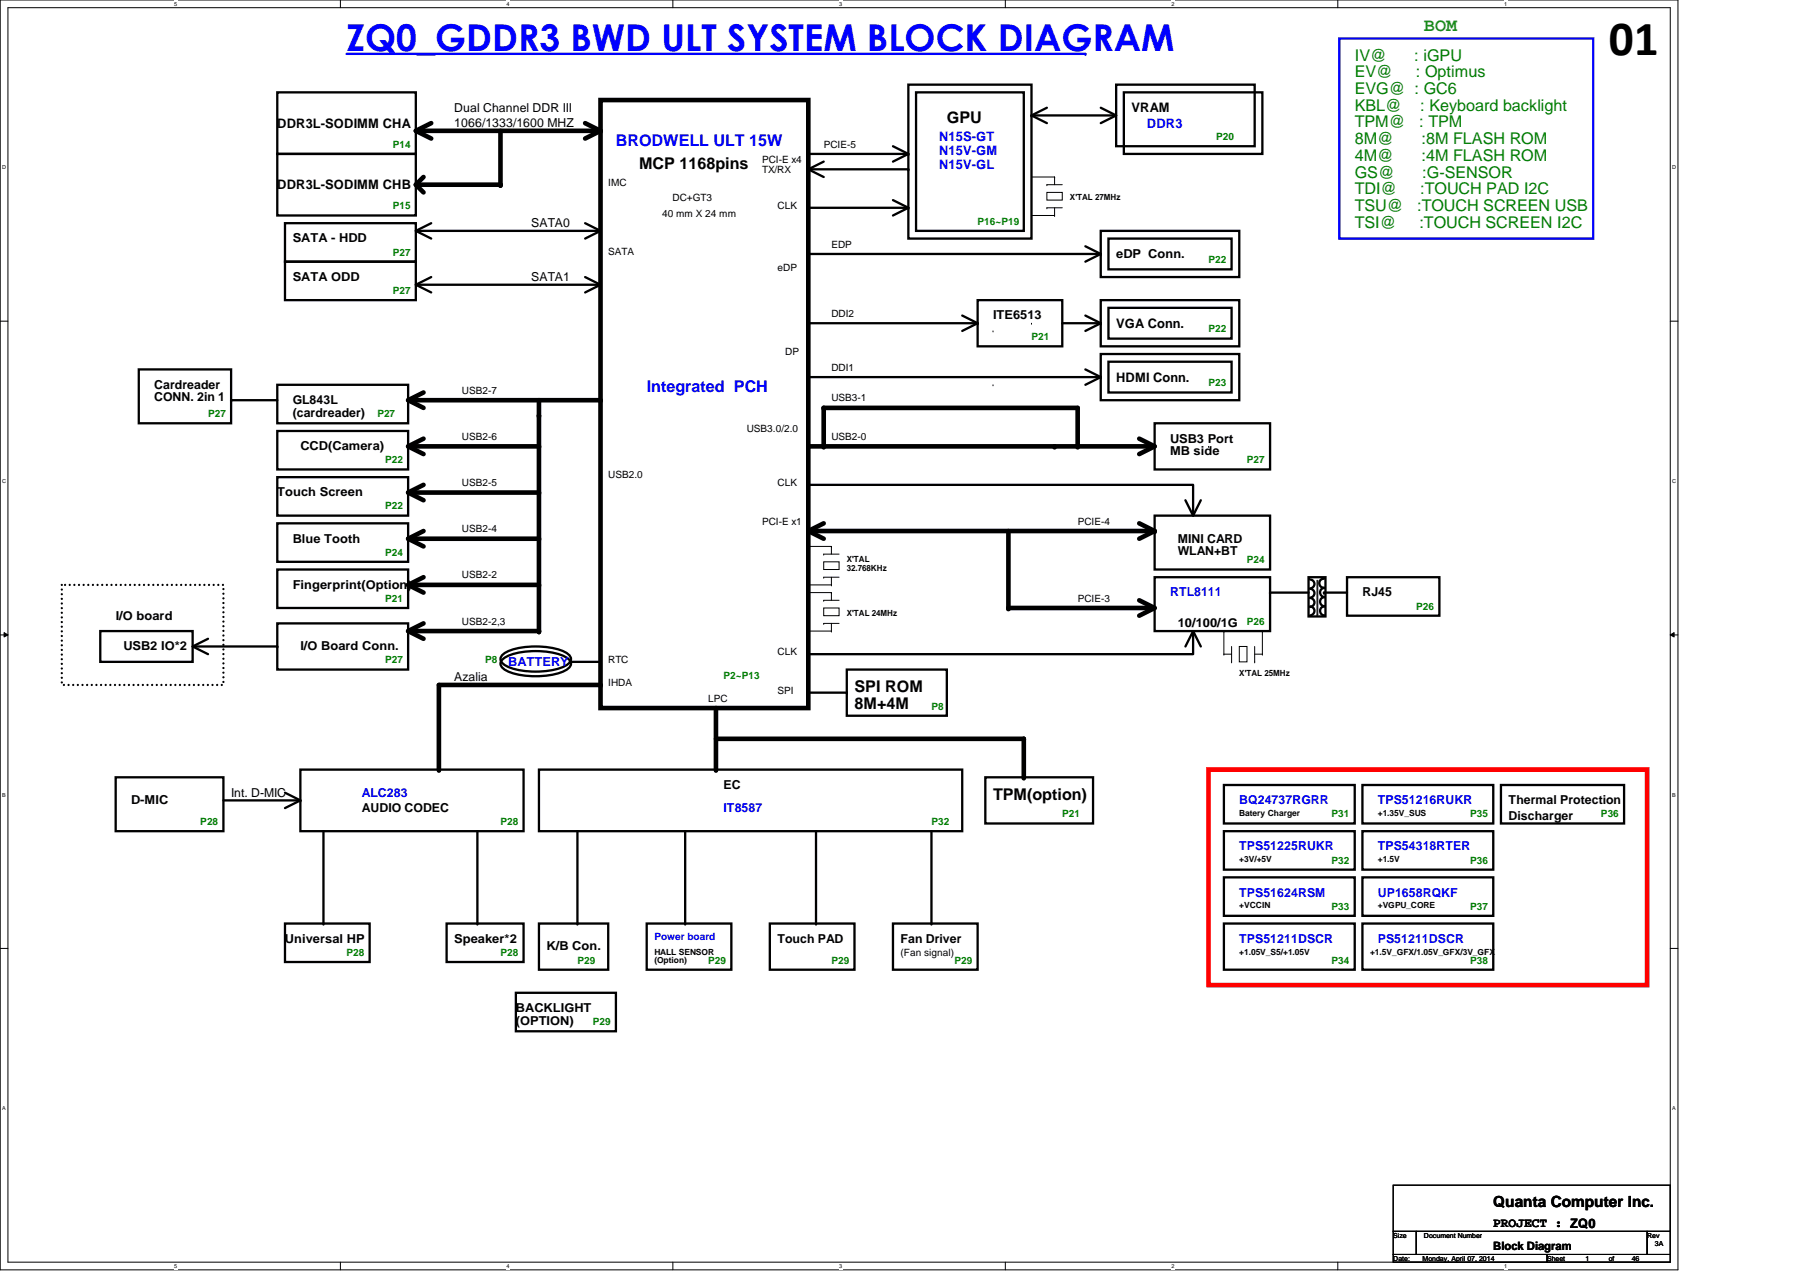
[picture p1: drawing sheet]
<svg xmlns="http://www.w3.org/2000/svg" width="297mm" height="210mm" viewBox="0 0 297 210" stroke-linecap="round" stroke-linejoin="round" font-family="sans-serif">
<path d="M0 0h276.9v209.5h-276.9zM1.3 1.3h274.3v207h-274.3z" fill="none" stroke="#000" stroke-width=".17"/>
<g fill="#fff">
<path d="M28.7 .1h.5v1h-.5z"/>
<path d="M28.7 208.4h.5v1h-.5z"/>
</g>
<path d="M56.2 0v1.3M56.2 208.3v1.2" fill="none" stroke="#000" stroke-width=".17"/>
<g fill="#fff">
<path d="M83.6 .1h.5v1h-.5z"/>
<path d="M83.6 208.4h.5v1h-.5z"/>
</g>
<path d="M111 0v1.3M111 208.3v1.2" fill="none" stroke="#000" stroke-width=".17"/>
<g fill="#fff">
<path d="M138.5 .1h.5v1h-.5z"/>
<path d="M138.5 208.4h.5v1h-.5z"/>
</g>
<path d="M165.9 0v1.3M165.9 208.3v1.2" fill="none" stroke="#000" stroke-width=".17"/>
<g fill="#fff">
<path d="M193.3 .1h.5v1h-.5z"/>
<path d="M193.3 208.4h.5v1h-.5z"/>
</g>
<path d="M220.8 0v1.3M220.8 208.3v1.2" fill="none" stroke="#000" stroke-width=".17"/>
<g fill="#fff">
<path d="M248.2 .1h.5v1h-.5z"/>
<path d="M248.2 208.4h.5v1h-.5z"/>
<path d="M.4 27.1h.6v1.1h-.6z"/>
<path d="M276 27.1h.6v1.1h-.6z"/>
<path d="M.4 78.9h.6v1h-.6z"/>
<path d="M276 78.9h.6v1h-.6z"/>
</g>
<path d="M0 53h1.3M275.6 53h1.3" fill="none" stroke="#000" stroke-width=".17"/>
<g fill="#fff">
<path d="M.4 130.6h.6v1.1h-.6z"/>
<path d="M276 130.6h.6v1.1h-.6z"/>
</g>
<path d="M0 104.8h1.3M.7 104.4l.6 .4-.6 .3zM275.6 104.8l.7-.4v.7zM275.6 104.8h1.3" fill="none" stroke="#000" stroke-width=".17"/>
<path d="M.7 104.4l.6 .4-.6 .3zM275.6 104.8l.7-.4v.7z" fill="#000"/>
<g fill="#fff">
<path d="M.4 182.4h.5v1h-.5z"/>
<path d="M276 182.4h.5v1h-.5z"/>
</g>
<path d="M0 156.5h1.3M275.6 156.5h1.3" fill="none" stroke="#000" stroke-width=".17"/>
<path d="M57.2 8.9h121.9" fill="none" stroke="#00f" stroke-width=".38"/>
<circle cx="179.1" cy="8.9" r=".19" fill="#00f"/>
<path d="M221 6.3h41.9v33.1h-41.9z" fill="none" stroke="#00f" stroke-width=".38"/>
<g fill="none" stroke="#000" stroke-width=".38">
<path d="M45.8 15.2h22.8v10.2h-22.8zM149.9 14h20.3v25.4h-20.3zM151.2 15.2h17.7v22.9h-17.7zM170.2 19h14M172.8 17.8l-2.6 1.2 2.6 1.3M181.6 17.8l2.6 1.2-2.6 1.3M184.2 14h22.8v10.1h-22.8zM185.5 15.2h22.8v10.2h-22.8zM45.8 25.4h22.8v10.2h-22.8zM47 36.8h21.6v6.4h-21.6zM68.6 38.1h30.5M71.2 36.8l-2.6 1.3 2.6 1.3"/>
<path d="M96.6 36.8l2.5 1.3-2.5 1.3M133.4 25.4h16.5M133.4 27.9h16.5M133.4 34.3h16.5M135.9 26.7l-2.5 1.2 2.5 1.3M147.4 24.1l2.5 1.3-2.5 1.3M147.4 33l2.5 1.3-2.5 1.3M181.6 38.1h22.9v7.6h-22.9zM182.9 39.4h20.3v5h-20.3zM47 43.2h21.6v6.3h-21.6zM68.6 47h30.5M71.2 45.7l-2.6 1.3 2.6 1.3"/>
<path d="M96.6 45.7l2.5 1.3-2.5 1.3M133.4 41.9h48.2M133.4 53.3h27.9M158.8 52.1l2.5 1.2-2.5 1.3M161.3 49.5h14v7.6h-14zM175.3 53.3h6.3M179.1 40.6l2.5 1.3-2.5 1.3M179.1 52.1l2.5 1.2-2.5 1.3M181.6 58.4h22.9v7.6h-22.9zM181.6 49.5h22.9v7.6h-22.9zM182.9 59.7h20.3v5.1h-20.3zM182.9 50.8h20.3v5.1h-20.3z"/>
<path d="M22.9 61h15.2v8.8h-15.2zM38.1 66h7.7M45.8 71.1h21.5v6.4h-21.5zM45.8 78.7h21.5v6.4h-21.5zM45.8 63.5h21.5v6.3h-21.5zM133.4 62.2h48.2M179.1 61l2.5 1.2-2.5 1.3M190.5 69.8h19.1v7.7h-19.1zM45.8 86.4h21.5v6.3h-21.5zM45.8 94h21.5v6.3h-21.5zM133.4 80h63.5v5.1M190.5 95.2h19.1v8.9h-19.1z"/>
<path d="M190.5 85.1h19.1v8.9h-19.1zM195.6 82.5l1.3 2.6 1.3-2.6M209.6 97.8h6.3M215.9 95.2h2.8v6.5h-2.8zM216.2 95.6a.74 .74 0 0 1 .7 .8 .74 .74 0 0 1-.7 .7M216.2 97.2a.74 .74 0 0 1 .7 .7 .74 .74 0 0 1-.7 .7M216.2 98.7a.74 .74 0 0 1 .7 .7 .74 .74 0 0 1-.7 .8M218.5 95.5a.74 .74 0 0 0-.8 .7 .74 .74 0 0 0 .8 .8M218.5 97.8h3.8M218.6 97a.74 .74 0 0 0-.8 .8 .74 .74 0 0 0 .8 .7M218.6 98.6a.74 .74 0 0 0-.8 .7 .74 .74 0 0 0 .8 .7M222.3 95.2h15.2v6.4h-15.2z"/>
<path d="M16.5 104.1h15.3v5.1h-15.3zM31.8 106.7h14M34.3 105.4l-2.5 1.3 2.5 1.2M45.8 102.9h21.5v7.6h-21.5zM83 107.9a9.9 9.9 0 0 1 6.4-1.2 7.8 7.8 0 0 1 4.5 1.3 .9 .9 0 0 1 0 1.5 10.1 10.1 0 0 1-6.7 1.3 6.2 6.2 0 0 1-4.5-1.6l-.1-.4 .1-.5zM83 108.7a9.9 9.9 0 0 1 6.4-1.2 7.8 7.8 0 0 1 4.5 1.3 .9 .9 0 0 1 0 1.4 10.1 10.1 0 0 1-6.7 1.3 6.2 6.2 0 0 1-4.5-1.6l-.1-.4 .1-.4zM94 109.2h5.1M133.4 114.3h6.3M139.7 110.5h16.5v7.6h-16.5zM195.6 106.7l1.3-2.6 1.3 2.6M196.9 104.1v3.8h-63.5M216.2 100.1a.74 .74 0 0 1 .7 .7 .74 .74 0 0 1-.7 .8"/>
<path d="M218.6 100.1a.74 .74 0 0 0-.8 .7 .74 .74 0 0 0 .8 .8M19.1 128.3h17.8v8.9h-17.8zM36.9 132.1h12.7M47 130.8l2.6 1.3-2.6 1.2M49.6 127h36.8v10.2h-36.8zM53.4 137.2v15.2M78.8 137.2v15.2M88.9 127h69.9v10.2h-69.9zM95.3 137.2v15.2M113.1 137.2v15.2M134.7 137.2v15.2M153.7 137.2v15.2"/>
<path d="M162.6 128.3h17.8v7.6h-17.8zM202 129.5h21.6v6.4h-21.6zM202 137.2h21.6v6.3h-21.6zM224.8 137.2h21.6v6.3h-21.6zM224.8 129.5h21.6v6.4h-21.6zM247.7 129.5h20.3v6.4h-20.3zM47 152.4h14v6.3h-14zM73.7 152.4h12.7v6.3h-12.7zM88.9 152.4h11.5v7.6h-11.5zM106.7 152.4h14v7.6h-14zM127 152.4h14v7.6h-14zM147.4 152.4h13.9v7.6h-13.9z"/>
<path d="M202 152.4h21.6v7.6h-21.6zM202 144.8h21.6v6.3h-21.6zM224.8 152.4h21.6v7.6h-21.6zM224.8 144.8h21.6v6.3h-21.6zM85.1 163.8h16.5v6.4h-16.5z"/>
</g>
<g fill="#000">
<circle cx="170.2" cy="19" r=".19"/>
<circle cx="82.6" cy="30.5" r=".38"/>
<circle cx="99.1" cy="21.6" r=".38"/>
<circle cx="99.1" cy="38.1" r=".19"/>
<circle cx="149.9" cy="25.4" r=".19"/>
<circle cx="149.9" cy="27.9" r=".19"/>
<circle cx="149.9" cy="34.3" r=".19"/>
<circle cx="99.1" cy="47" r=".19"/>
<circle cx="161.3" cy="53.3" r=".19"/>
<circle cx="181.6" cy="53.3" r=".19"/>
<circle cx="181.6" cy="41.9" r=".19"/>
<circle cx="38.1" cy="66" r=".19"/>
<circle cx="88.9" cy="68.6" r=".38"/>
<circle cx="88.9" cy="66" r=".38"/>
<circle cx="88.9" cy="73.7" r=".38"/>
<circle cx="99.1" cy="66" r=".38"/>
<circle cx="133.4" cy="73.7" r=".38"/>
<circle cx="135.9" cy="67.3" r=".38"/>
<circle cx="135.9" cy="73.7" r=".38"/>
<circle cx="174" cy="73.7" r=".38"/>
<circle cx="177.8" cy="73.7" r=".38"/>
<circle cx="181.6" cy="62.2" r=".19"/>
<circle cx="88.9" cy="81.3" r=".38"/>
<circle cx="88.9" cy="88.9" r=".38"/>
<circle cx="88.9" cy="96.5" r=".38"/>
<circle cx="190.5" cy="87.6" r=".38"/>
<circle cx="209.6" cy="97.8" r=".19"/>
<circle cx="218.5" cy="97.8" r=".19"/>
<circle cx="45.8" cy="106.7" r=".19"/>
<circle cx="88.9" cy="104.1" r=".38"/>
<circle cx="99.1" cy="109.2" r=".19"/>
<circle cx="99.1" cy="113" r=".38"/>
<circle cx="139.7" cy="114.3" r=".19"/>
<circle cx="166.4" cy="100.3" r=".38"/>
<circle cx="49.6" cy="132.1" r=".19"/>
<circle cx="72.4" cy="127" r=".38"/>
<circle cx="118.1" cy="127" r=".38"/>
<circle cx="168.9" cy="121.9" r=".38"/>
<circle cx="168.9" cy="128.3" r=".38"/>
<circle cx="53.4" cy="152.4" r=".19"/>
<circle cx="78.8" cy="152.4" r=".19"/>
<circle cx="95.3" cy="152.4" r=".19"/>
<circle cx="113.1" cy="152.4" r=".19"/>
<circle cx="134.7" cy="152.4" r=".19"/>
<circle cx="153.7" cy="152.4" r=".19"/>
</g>
<g fill="none" stroke="#000" stroke-width=".76">
<path d="M99.1 16.5h34.3v100.3h-34.3zM68.6 21.6h30.5M69.9 29.2l-1.3 1.3 1.3 1.2M71.2 20.3l-2.6 1.3 2.6 1.3M82.6 21.6v8.9h-14M96.6 20.3l2.5 1.3-2.5 1.3M67.3 66h31.8M67.3 73.7h21.6M69.9 72.4l-2.6 1.3 2.6 1.2M69.9 64.8l-2.6 1.2 2.6 1.3M88.9 66v38.1h-21.6M133.4 73.7h57.1"/>
<path d="M135.9 73.7v-6.4h41.9v6.4M188 72.4l2.5 1.3-2.5 1.2M67.3 81.3h21.6M67.3 88.9h21.6M67.3 96.5h21.6M69.9 80l-2.6 1.3 2.6 1.2M69.9 87.6l-2.6 1.3 2.6 1.3M69.9 95.2l-2.6 1.3 2.6 1.3M133.4 87.6h57.1M135.9 86.4l-2.5 1.2 2.5 1.3M166.4 87.6v12.7h24.1M188 86.4l2.5 1.2-2.5 1.3"/>
<path d="M188 99.1l2.5 1.2-2.5 1.3M69.9 102.9l-2.6 1.2 2.6 1.3M99.1 113h-26.7v14M118.1 116.8v10.2M118.1 121.9h50.8v6.4"/>
</g>
<g fill="none" stroke="#000" stroke-width=".17">
<path d="M170.2 29.2h.1M170.2 35.6h.1M170.2 29.2h3.8M170.2 35.6h3.8M172.8 31.7h2.5v1.3h-2.5zM172.8 30.5h.1M172.8 34.3h.1M172.8 30.5h2.5M172.8 34.3h2.5M174 35.6h.1M174 29.2h.1M174 29.2v1.3"/>
<path d="M174 34.3v1.3M163.9 54.6h.1M170.2 53.3h.1M163.9 63.5h.1M199.4 73.7h.1M133.4 90.2h.1M133.4 96.5h.1M133.4 97.8h.1M133.4 90.2h3.8M133.4 96.5h3.8M133.4 97.8h3.8M135.9 92.7h2.6v1.3h-2.6z"/>
<path d="M135.9 91.4h.1M135.9 95.2h.1M135.9 99.1h.1M135.9 91.4h2.6M135.9 95.2h2.6M135.9 99.1h2.6M137.2 96.5h.1M137.2 90.2h.1M137.2 97.8h.1M137.2 90.2v1.2M137.2 95.2v1.3M137.2 97.8v1.3"/>
<path d="M217.3 95.8v5.7M217.5 95.8v5.5M133.4 104.1h.1M133.4 104.1h3.8M135.9 100.3h2.6v1.3h-2.6zM135.9 102.9h.1M135.9 102.9h2.6M137.2 104.1h.1M137.2 102.9v1.2M202 104.1h.1M202 107.9h.1M202 107.9h1.2"/>
<path d="M202 104.1v3.8M203.2 109.2h.1M203.2 106.7v2.5M204.5 106.7h1.3v2.5h-1.3zM207 109.2h.1M207 107.9h1.3M207 106.7v2.5M208.3 107.9h.1M208.3 104.1h.1M208.3 104.1v3.8M217.3 101.5h.1M217.5 101.3h.1"/>
<path d="M229.9 195.6h45.7v7.6h-45.7zM229.9 203.2h3.8v3.8h-3.8zM229.9 207h25.4v1.3h-25.4zM233.7 203.2h38.1v3.8h-38.1zM255.3 207h20.3v1.3h-20.3zM271.8 203.2h3.8v3.8h-3.8z"/>
</g>
<path d="M199.4 127h72.4v35.6h-72.4z" fill="none" stroke="#f00" stroke-width=".76"/>
<path d="M10.2 96.5h26.7v16.5h-26.7z" fill="none" stroke="#000" stroke-width=".38" stroke-dasharray="0 .8"/>
<text font-size="8.1" x="265.5" y="9">01</text>
<text font-size="6.1" fill="#00f" x="57.2" y="8.5">ZQ0_GDDR3 BWD ULT SYSTEM BLOCK DIAGRAM</text>
<text font-size="3" fill="#008040" x="235" y="5.1">BOM</text>
<g font-size="2.7" fill="#008000">
<text x="223.6" y="10">IV@</text>
<text x="233.4" y="10">: iGPU</text>
<text x="223.6" y="12.8">EV@</text>
<text x="223.6" y="15.5">EVG@ : GC6</text>
<text x="233.6" y="12.8">: Optimus</text>
<text x="223.6" y="18.3">KBL@</text>
<text x="223.6" y="21">TPM@</text>
<text x="223.6" y="23.8">8M@</text>
<text x="234.2" y="21">: TPM</text>
<text x="234.4" y="18.3">: Keyboard backlight</text>
<text x="234.6" y="23.8">:8M FLASH ROM</text>
<text x="223.6" y="26.5">4M@</text>
<text x="223.6" y="29.3">GS@</text>
<text x="234.6" y="26.5">:4M FLASH ROM</text>
<text x="234.7" y="29.3">:G-SENSOR</text>
<text x="223.6" y="32">TDI@</text>
<text x="223.6" y="34.8">TSU@</text>
<text x="233.8" y="34.8">:TOUCH SCREEN USB</text>
<text x="234.4" y="32">:TOUCH PAD I2C</text>
<text x="223.6" y="37.5">TSI@</text>
<text x="234.2" y="37.5">:TOUCH SCREEN I2C</text>
</g>
<g font-size="2.7">
<text x="156.2" y="20.2">GPU</text>
<text x="105.4" y="27.9">MCP 1168pins</text>
<text x="141" y="114.2">SPI ROM</text>
<text x="141" y="117">8M+4M</text>
<text x="163.9" y="132">TPM(option)</text>
</g>
<g font-size="2.7" fill="#00f">
<text x="101.6" y="24">BRODWELL ULT 15W</text>
<text x="106.7" y="64.7">Integrated PCH</text>
</g>
<text font-size="2.5" x="246.4" y="199.2">Quanta Computer Inc.</text>
<g font-size="2.2">
<text x="45.8" y="21.1">DDR3L-SODIMM CHA</text>
<text x="186.7" y="18.5">VRAM</text>
<text x="45.8" y="31.2">DDR3L-SODIMM CHB</text>
<text x="184.2" y="54.1">VGA Conn.</text>
<text x="184.2" y="63">HDMI Conn.</text>
<text x="246.4" y="202.4">PROJECT : ZQ0</text>
</g>
<g font-size="2.2" fill="#00f">
<text x="155" y="23.3">N15S-GT</text>
<text x="189.3" y="21.1">DDR3</text>
<text x="155" y="25.6">N15V-GM</text>
<text x="155" y="27.8">N15V-GL</text>
</g>
<g font-size="2">
<text x="75" y="18.4">Dual Channel DDR III</text>
<text x="75" y="21">1066/1333/1600 MHZ</text>
<text x="48.3" y="40">SATA - HDD</text>
<text x="87.7" y="37.5">SATA0</text>
<text x="48.3" y="46.4">SATA ODD</text>
<text x="87.7" y="46.4">SATA1</text>
<text x="184.2" y="42.5">eDP Conn.</text>
<text x="163.9" y="52.7">ITE6513</text>
<text x="25.4" y="64.1">Cardreader</text>
<text x="25.4" y="66.3">CONN. 2in 1</text>
<text x="48.3" y="66.7">GL843L</text>
<text x="48.3" y="68.8">(cardreader)</text>
<text x="49.6" y="74.3">CCD(Camera)</text>
<text x="193.1" y="73">USB3 Port</text>
<text x="193.1" y="75.1">MB side</text>
<text x="45.8" y="81.9">Touch Screen</text>
<text x="48.3" y="89.5">Blue Tooth</text>
<text x="194.3" y="89.5">MINI CARD</text>
<text x="194.3" y="91.7">WLAN+BT</text>
<text x="48.3" y="97.2">Fingerprint(Option)</text>
<text x="224.8" y="98.4">RJ45</text>
<text x="19.1" y="102.2">I/O board</text>
<text x="20.4" y="107.3">USB2 IO*2</text>
<text x="49.6" y="107.3">I/O Board Conn.</text>
<text x="194.3" y="103.5">10/100/1G</text>
<text x="75" y="112.4">Azalia</text>
<text x="38.1" y="131.4">Int. D-MIC</text>
<text x="119.4" y="130.2">EC</text>
<text x="21.6" y="132.7">D-MIC</text>
<text x="59.7" y="134">AUDIO CODEC</text>
<text x="249" y="135.3">Discharger</text>
<text x="249" y="132.7">Thermal Protection</text>
<text x="47" y="155.6">Universal HP</text>
<text x="75" y="155.6">Speaker*2</text>
<text x="128.3" y="155.6">Touch PAD</text>
<text x="148.6" y="155.6">Fan Driver</text>
<text x="90.2" y="156.8">K/B Con.</text>
<text x="85.1" y="167">BACKLIGHT</text>
<text x="85.1" y="169.1">(OPTION)</text>
</g>
<g font-size="2" fill="#00f">
<text x="193.1" y="98.4">RTL8111</text>
<text x="83.9" y="109.9">BATTERY</text>
<text x="59.7" y="131.4">ALC283</text>
<text x="119.4" y="134">IT8587</text>
<text x="204.5" y="132.7">BQ24737RGRR</text>
<text x="227.4" y="132.7">TPS51216RUKR</text>
<text x="204.5" y="140.3">TPS51225RUKR</text>
<text x="227.4" y="140.3">TPS54318RTER</text>
<text x="204.5" y="148">TPS51624RSM</text>
<text x="227.4" y="148">UP1658RQKF</text>
<text x="204.5" y="155.6">TPS51211DSCR</text>
<text x="227.4" y="155.6">PS51211DSCR</text>
</g>
<text font-size="1.9" x="246.4" y="206.2">Block Diagram</text>
<g font-size="1.7" fill="#008000">
<text x="200.7" y="23.1">P20</text>
<text x="64.8" y="24.4">P14</text>
<text x="64.8" y="34.5">P15</text>
<text x="161.3" y="37.1">P16~P19</text>
<text x="64.8" y="42.2">P27</text>
<text x="199.4" y="43.4">P22</text>
<text x="64.8" y="48.5">P27</text>
<text x="170.2" y="56.1">P21</text>
<text x="199.4" y="54.9">P22</text>
<text x="199.4" y="63.8">P23</text>
<text x="34.3" y="68.8">P27</text>
<text x="62.3" y="68.8">P27</text>
<text x="63.5" y="76.5">P22</text>
<text x="205.8" y="76.5">P27</text>
<text x="63.5" y="84.1">P22</text>
<text x="63.5" y="91.7">P24</text>
<text x="205.8" y="93">P24</text>
<text x="63.5" y="99.3">P21</text>
<text x="233.7" y="100.6">P26</text>
<text x="205.8" y="103.1">P26</text>
<text x="63.5" y="109.5">P27</text>
<text x="80" y="109.5">P8</text>
<text x="119.4" y="112">P2~P13</text>
<text x="153.7" y="117.1">P8</text>
<text x="33.1" y="136.1">P28</text>
<text x="82.6" y="136.1">P28</text>
<text x="153.7" y="136.1">P32</text>
<text x="175.3" y="134.9">P21</text>
<text x="219.7" y="134.9">P31</text>
<text x="242.6" y="134.9">P35</text>
<text x="264.2" y="134.9">P36</text>
<text x="219.7" y="142.5">P32</text>
<text x="242.6" y="142.5">P36</text>
<text x="219.7" y="150.1">P33</text>
<text x="242.6" y="150.1">P37</text>
<text x="57.2" y="157.7">P28</text>
<text x="82.6" y="157.7">P28</text>
<text x="95.3" y="159">P29</text>
<text x="116.9" y="159">P29</text>
<text x="137.2" y="159">P29</text>
<text x="157.5" y="159">P29</text>
<text x="219.7" y="159">P34</text>
<text x="242.6" y="159">P38</text>
<text x="97.8" y="169.2">P29</text>
</g>
<g font-size="1.7">
<text x="125.8" y="26.9">PCI-E x4</text>
<text x="125.8" y="28.6">TX/RX</text>
<text x="135.9" y="24.3">PCIE-5</text>
<text x="100.4" y="30.7">IMC</text>
<text x="109.3" y="35.8">40 mm X 24 mm</text>
<text x="111" y="33.2">DC+GT3</text>
<text x="128.3" y="34.5">CLK</text>
<text x="137.2" y="40.9">EDP</text>
<text x="100.4" y="42.1">SATA</text>
<text x="128.3" y="44.7">eDP</text>
<text x="137.2" y="52.3">DDI2</text>
<text x="129.6" y="58.6">DP</text>
<text x="76.2" y="65">USB2-7</text>
<text x="137.2" y="61.2">DDI1</text>
<text x="123.2" y="71.3">USB3.0/2.0</text>
<text x="137.2" y="66.3">USB3-1</text>
<text x="76.2" y="72.6">USB2-6</text>
<text x="137.2" y="72.6">USB2-0</text>
<text x="76.2" y="80.2">USB2-5</text>
<text x="100.4" y="79">USB2.0</text>
<text x="128.3" y="80.2">CLK</text>
<text x="76.2" y="87.8">USB2-4</text>
<text x="125.8" y="86.6">PCI-E x1</text>
<text x="177.8" y="86.6">PCIE-4</text>
<text x="76.2" y="95.5">USB2-2</text>
<text x="177.8" y="99.3">PCIE-3</text>
<text x="76.2" y="103.1">USB2-2,3</text>
<text x="100.4" y="109.4">RTC</text>
<text x="100.4" y="113.2">IHDA</text>
<text x="128.3" y="108.2">CLK</text>
<text x="116.9" y="115.8">LPC</text>
<text x="128.3" y="114.5">SPI</text>
<text x="148.6" y="157.7">(Fan signal)</text>
</g>
<text font-size="1.7" fill="#00f" x="108" y="155.2">Power board</text>
<g font-size="1.4">
<text x="176.6" y="33.1">X'TAL 27MHz</text>
<text x="139.7" y="92.8">X'TAL</text>
<text x="139.7" y="94.2">32.768KHz</text>
<text x="139.7" y="101.6">X'TAL 24MHz</text>
<text x="204.5" y="111.5">X'TAL 25MHz</text>
<text x="204.5" y="134.7">Batery Charger</text>
<text x="227.4" y="134.7">+1.35V_SUS</text>
<text x="204.5" y="142.3">+3V/+5V</text>
<text x="227.4" y="142.3">+1.5V</text>
<text x="204.5" y="149.9">+VCCIN</text>
<text x="227.4" y="149.9">+VGPU_CORE</text>
<text x="108" y="157.5">HALL SENSOR</text>
<text x="108" y="159">(Option)</text>
<text x="204.5" y="157.5">+1.05V_S5/+1.05V</text>
<text x="226.1" y="157.5">+1.5V_GFX/1.05V_GFX/3V_GFX</text>
</g>
<g font-size="1.1">
<text x="229.9" y="204.3">Size</text>
<text x="229.9" y="208.1">Date:</text>
<text x="234.7" y="208.1">Monday, April 07, 2014</text>
<text x="235" y="204.3">Document Number</text>
<text x="255.3" y="208.1">Sheet</text>
<text x="261.7" y="208.1">1</text>
<text x="265.5" y="208.1">of</text>
<text x="269.3" y="208.1">46</text>
<text x="271.8" y="204.3">Rev</text>
<text x="273.1" y="205.6">3A</text>
</g>
<g font-size=".9">
<text x="28.7" y=".9">5</text>
<text x="83.6" y=".9">4</text>
<text x="138.5" y=".9">3</text>
<text x="193.3" y=".9">2</text>
<text x="248.2" y=".9">1</text>
<text x=".4" y="27.9">D</text>
<text x="276" y="27.9">D</text>
<text x=".4" y="79.7">C</text>
<text x="276" y="79.7">C</text>
<text x=".4" y="131.4">B</text>
<text x="276" y="131.4">B</text>
<text x=".4" y="183.2">A</text>
<text x="276" y="183.2">A</text>
<text x="28.7" y="209.2">5</text>
<text x="83.6" y="209.2">4</text>
<text x="138.5" y="209.2">3</text>
<text x="193.3" y="209.2">2</text>
<text x="248.2" y="209.2">1</text>
</g>
</svg>
